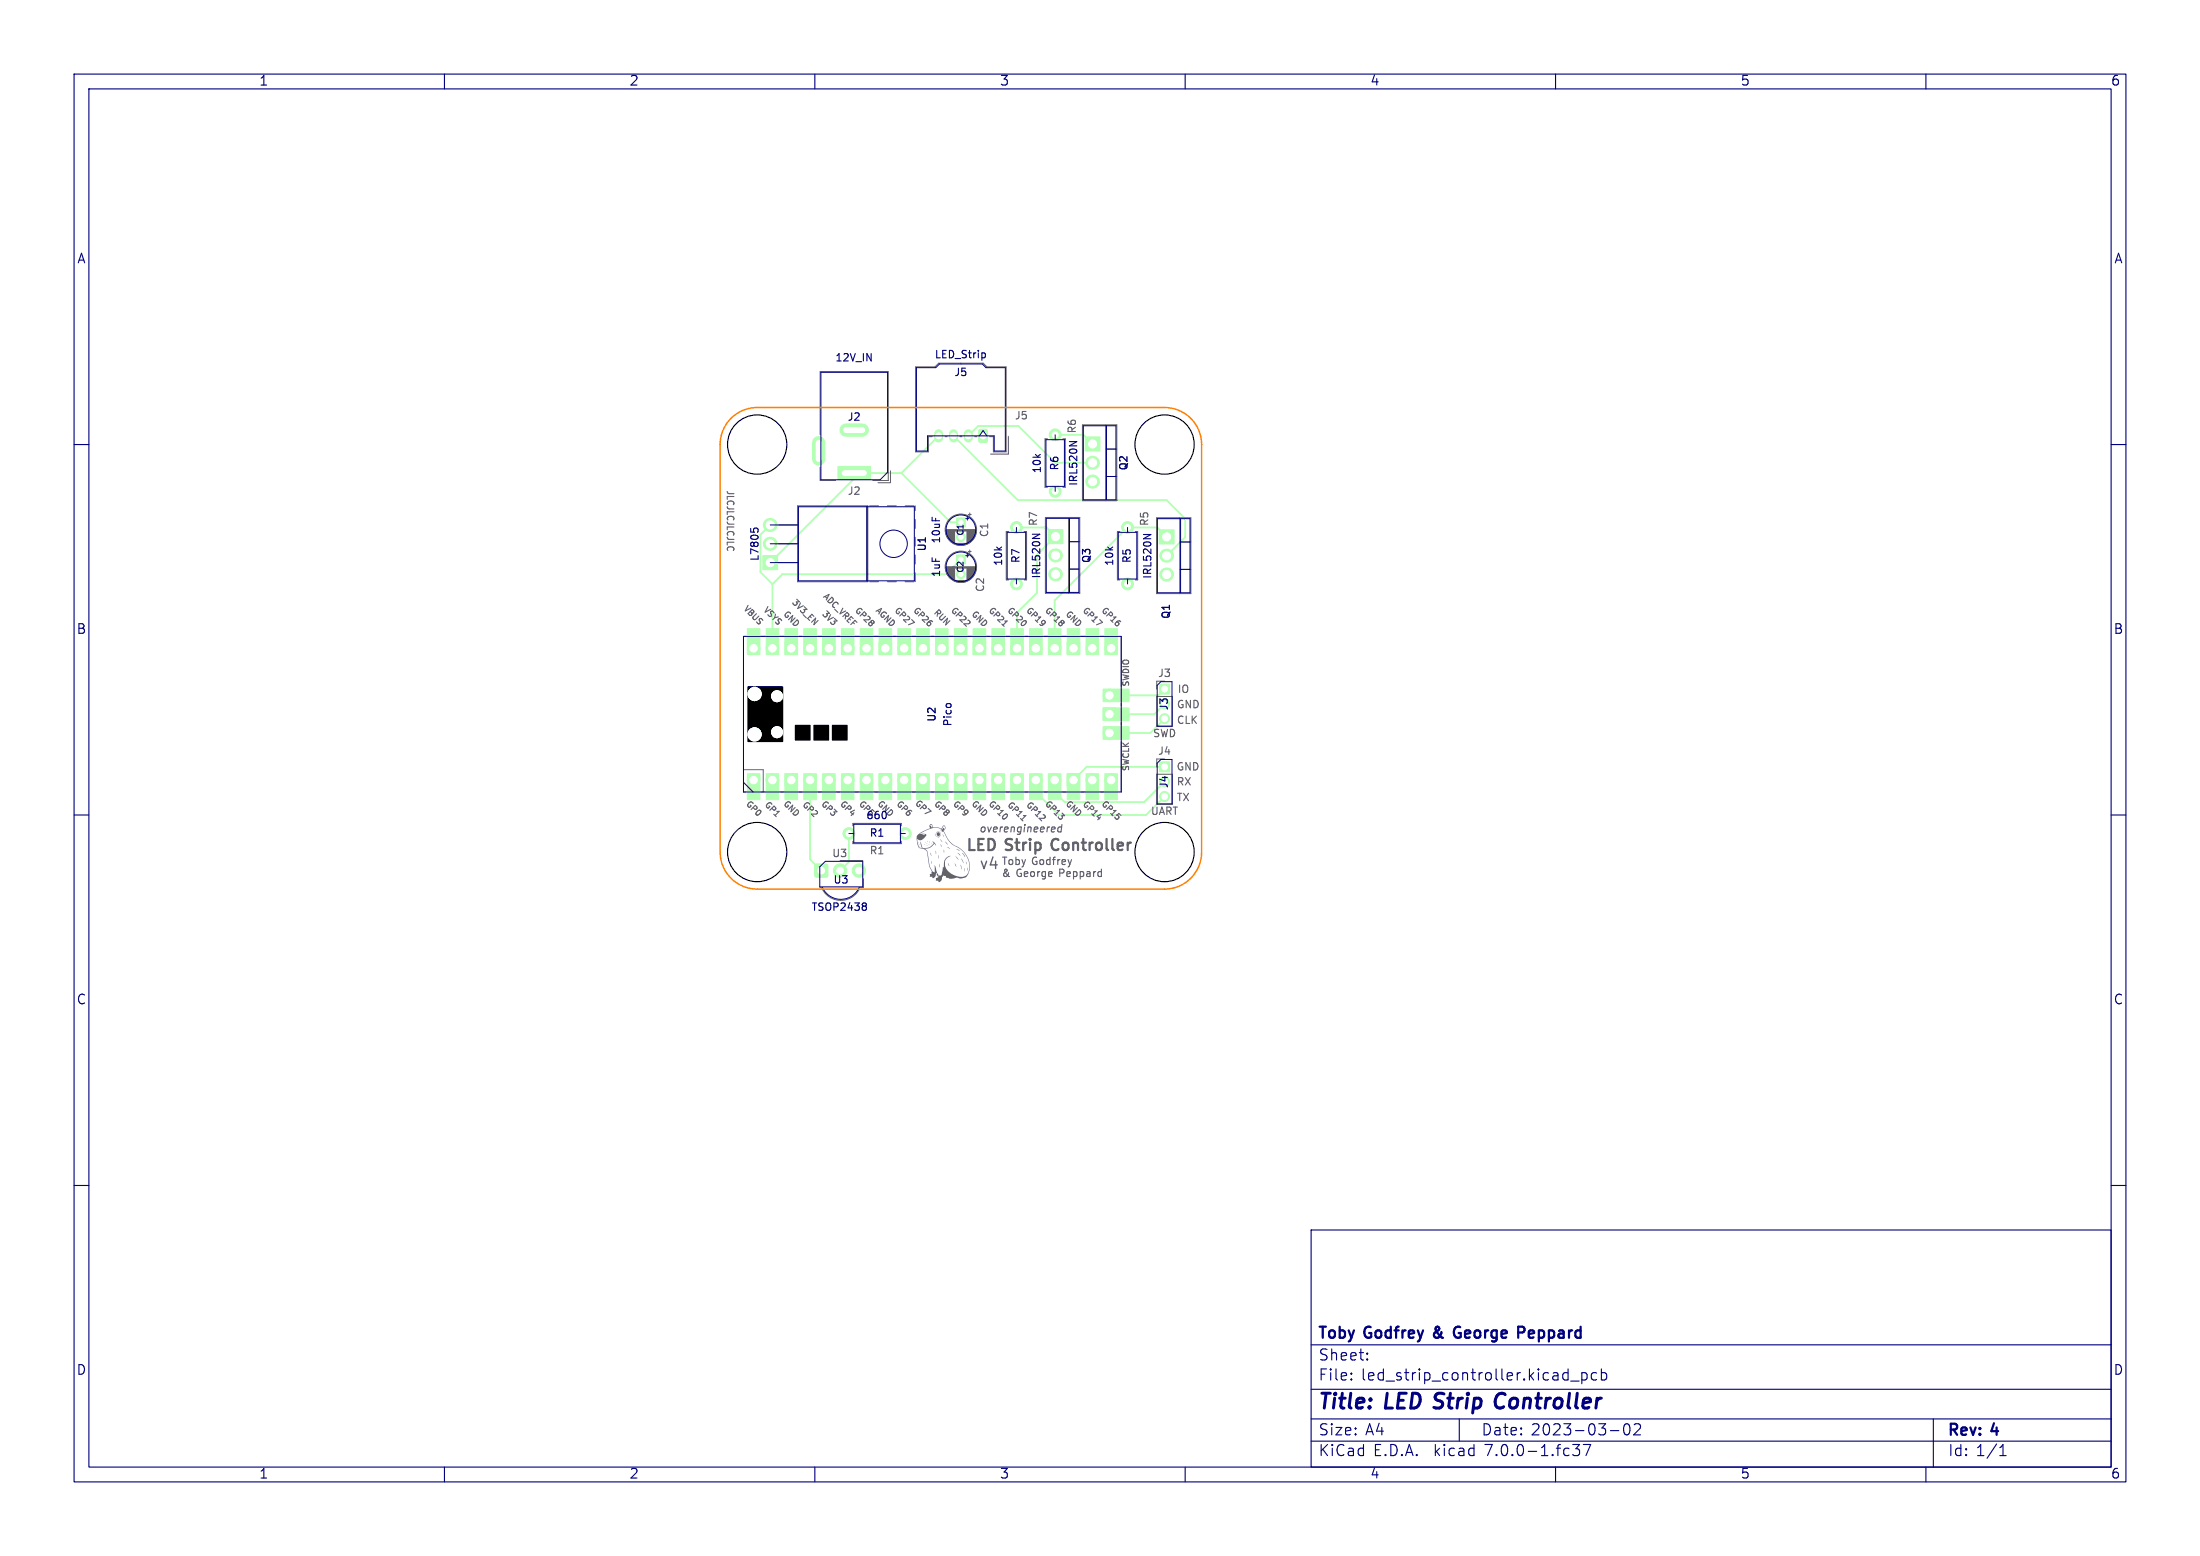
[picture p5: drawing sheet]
<svg xmlns="http://www.w3.org/2000/svg" width="297mm" height="210mm" viewBox="0 0 297 210" stroke-linecap="round" stroke-linejoin="round" font-family="sans-serif">
<path d="M107.4 97.9h2v2h-2zM109.9 97.9h2v2h-2zM112.4 97.9h2v2h-2zM101 92.7h4.7v7.4h-4.7z" fill="#000" stroke="#000" stroke-width=".14"/>
<g fill="none" stroke="#000" stroke-width=".15">
<circle cx="102.2" cy="60" r="4"/>
<circle cx="157.2" cy="60" r="4"/>
<circle cx="102.2" cy="115" r="4"/>
<circle cx="157.2" cy="115" r="4"/>
</g>
<g fill="#b3ffb3" stroke="#b3ffb3" stroke-width=".14">
<path d="M141.5 71.5h2v1.9h-2z"/>
<path d="M146.5 59h2v1.9h-2z"/>
<path d="M156.5 71.5h2v1.9h-2z"/>
<path d="M103 75h2v1.9h-2z"/>
<path d="M113.1 63h4.4v1.7h-4.4z"/>
<path d="M110 116.7l.2-.1 1.5 .1 .1 .1-.1 1.5-.2 .1-1.5-.1v-.1z"/>
<path d="M132.2 58l.9-.1 .2 .2v1.4l-.1 .2h-.8l-.3-.1z"/>
<path d="M156.5 102.8h1.4v1.4h-1.4z"/>
<path d="M129.1 74.9h1.2v1.2h-1.2z"/>
<path d="M100.9 104.4h1.7v3.5h-1.7z"/>
<path d="M103.4 104.4h1.7v3.5h-1.7z"/>
<path d="M106 104.4h1.7v1.7h-1.7z"/>
<path d="M106 104.4h1.7v3.5h-1.7z"/>
<path d="M108.5 104.4h1.7v3.5h-1.7z"/>
<path d="M111.1 104.4h1.7v3.5h-1.7z"/>
<path d="M113.6 104.4h1.7v3.5h-1.7z"/>
<path d="M116.1 104.4h1.7v3.5h-1.7z"/>
<path d="M118.7 104.4h1.7v1.7h-1.7z"/>
<path d="M118.7 104.4h1.7v3.5h-1.7z"/>
<path d="M121.2 104.4h1.7v3.5h-1.7z"/>
<path d="M123.8 104.4h1.7v3.5h-1.7z"/>
<path d="M126.3 104.4h1.7v3.5h-1.7z"/>
<path d="M128.8 104.4h1.7v3.5h-1.7z"/>
<path d="M131.4 104.4h1.7v1.7h-1.7z"/>
<path d="M131.4 104.4h1.7v3.5h-1.7z"/>
<path d="M133.9 104.4h1.7v3.5h-1.7z"/>
<path d="M136.5 104.4h1.7v3.5h-1.7z"/>
<path d="M139 104.4h1.7v3.5h-1.7z"/>
<path d="M141.5 104.4h1.7v3.5h-1.7z"/>
<path d="M144.1 104.4h1.7v1.7h-1.7z"/>
<path d="M144.1 104.4h1.7v3.5h-1.7z"/>
<path d="M146.6 104.4h1.7v3.5h-1.7z"/>
<path d="M149.2 104.4h1.7v3.5h-1.7z"/>
<path d="M149.2 84.8h1.7v3.6h-1.7z"/>
<path d="M146.6 84.8h1.7v3.6h-1.7z"/>
<path d="M144.1 86.7h1.7v1.7h-1.7z"/>
<path d="M144.1 84.8h1.7v3.6h-1.7z"/>
<path d="M141.5 84.8h1.7v3.6h-1.7z"/>
<path d="M139 84.8h1.7v3.6h-1.7z"/>
<path d="M136.5 84.8h1.7v3.6h-1.7z"/>
<path d="M133.9 84.8h1.7v3.6h-1.7z"/>
<path d="M131.4 86.7h1.7v1.7h-1.7z"/>
<path d="M131.4 84.8h1.7v3.6h-1.7z"/>
<path d="M128.8 84.8h1.7v3.6h-1.7z"/>
<path d="M126.3 84.8h1.7v3.6h-1.7z"/>
<path d="M123.8 84.8h1.7v3.6h-1.7z"/>
<path d="M121.2 84.8h1.7v3.6h-1.7z"/>
<path d="M118.7 86.7h1.7v1.7h-1.7z"/>
<path d="M118.7 84.8h1.7v3.6h-1.7z"/>
<path d="M116.1 84.8h1.7v3.6h-1.7z"/>
<path d="M113.6 84.8h1.7v3.6h-1.7z"/>
<path d="M111.1 84.8h1.7v3.6h-1.7z"/>
<path d="M108.5 84.8h1.7v3.6h-1.7z"/>
<path d="M106 86.7h1.7v1.7h-1.7z"/>
<path d="M106 84.8h1.7v3.6h-1.7z"/>
<path d="M103.4 84.8h1.7v3.6h-1.7z"/>
<path d="M100.9 84.8h1.7v3.6h-1.7z"/>
<path d="M148.9 98.1h3.5v1.7h-3.5z"/>
<path d="M148.9 95.5h1.7v1.7h-1.7z"/>
<path d="M148.9 95.5h3.5v1.7h-3.5z"/>
<path d="M148.9 93h3.5v1.7h-3.5z"/>
<path d="M129.1 69.9h1.2v1.2h-1.2z"/>
<path d="M156.5 92.3h1.4v1.4h-1.4z"/>
<circle cx="120.6" cy="73.4" r="1.75"/>
<circle cx="142.4" cy="58.7" r=".8"/>
<circle cx="142.4" cy="66.3" r=".8"/>
<circle cx="113.4" cy="117.5" r=".9"/>
<circle cx="115.9" cy="117.5" r=".9"/>
<circle cx="157.2" cy="107.5" r=".67"/>
<circle cx="129.7" cy="77.5" r=".6"/>
<circle cx="101.9" cy="99.1" r=".9"/>
<circle cx="104.9" cy="98.8" r=".75"/>
<circle cx="104.9" cy="94" r=".75"/>
<circle cx="101.9" cy="93.7" r=".9"/>
<circle cx="101.7" cy="105.3" r=".85"/>
<circle cx="104.3" cy="105.3" r=".85"/>
<circle cx="109.4" cy="105.3" r=".85"/>
<circle cx="111.9" cy="105.3" r=".85"/>
<circle cx="114.4" cy="105.3" r=".85"/>
<circle cx="117" cy="105.3" r=".85"/>
<circle cx="122.1" cy="105.3" r=".85"/>
<circle cx="124.6" cy="105.3" r=".85"/>
<circle cx="127.1" cy="105.3" r=".85"/>
<circle cx="129.7" cy="105.3" r=".85"/>
<circle cx="134.8" cy="105.3" r=".85"/>
<circle cx="137.3" cy="105.3" r=".85"/>
<circle cx="139.8" cy="105.3" r=".85"/>
<circle cx="142.4" cy="105.3" r=".85"/>
<circle cx="147.5" cy="105.3" r=".85"/>
<circle cx="150" cy="105.3" r=".85"/>
<circle cx="150" cy="87.5" r=".85"/>
<circle cx="147.5" cy="87.5" r=".85"/>
<circle cx="142.4" cy="87.5" r=".85"/>
<circle cx="139.8" cy="87.5" r=".85"/>
<circle cx="137.3" cy="87.5" r=".85"/>
<circle cx="134.8" cy="87.5" r=".85"/>
<circle cx="129.7" cy="87.5" r=".85"/>
<circle cx="127.1" cy="87.5" r=".85"/>
<circle cx="124.6" cy="87.5" r=".85"/>
<circle cx="122.1" cy="87.5" r=".85"/>
<circle cx="117" cy="87.5" r=".85"/>
<circle cx="114.4" cy="87.5" r=".85"/>
<circle cx="111.9" cy="87.5" r=".85"/>
<circle cx="109.4" cy="87.5" r=".85"/>
<circle cx="104.3" cy="87.5" r=".85"/>
<circle cx="101.7" cy="87.5" r=".85"/>
<circle cx="149.8" cy="98.9" r=".85"/>
<circle cx="149.8" cy="93.8" r=".85"/>
<circle cx="152.2" cy="71.2" r=".8"/>
<circle cx="152.2" cy="78.8" r=".8"/>
<circle cx="129.7" cy="72.5" r=".6"/>
<circle cx="122.2" cy="112.5" r=".8"/>
<circle cx="114.6" cy="112.5" r=".8"/>
<circle cx="137.2" cy="71.2" r=".8"/>
<circle cx="137.2" cy="78.8" r=".8"/>
<circle cx="157.2" cy="97" r=".67"/>
</g>
<path d="M103.9 73.4h.1M103.9 70.9h.1M142.5 75h.1M142.5 77.5h.1M147.5 62.5h.1M147.5 65h.1M157.5 75h.1M157.5 77.5h.1" fill="none" stroke="#b3ffb3" stroke-width="1.9"/>
<path d="M110.5 59.7v2.3M114.2 58h2.2" fill="none" stroke="#b3ffb3" stroke-width="1.8"/>
<path d="M126.7 58.5v.6M128.7 58.5v.6M130.7 58.5v.6" fill="none" stroke="#b3ffb3" stroke-width="1.2"/>
<g fill="none" stroke="#b3ffb3" stroke-width=".25">
<path d="M126.7 58.8l-5 5.1M128.7 58.8l8.7 8.7h20.1l2.5 2.5v2.5l-2.5 2.5M130.7 58.8l1.3-1.3h5.5l5 5h5M132.7 58.8h.3M142.4 58.7h3.9l1.2 1.2M104 70.9l-1.3 1.3v5l1.6 1.6M104.3 78.8v8.7M121.7 63.9h-6.4v.7l-11.3 11.3M121.7 63.9l6.6 6.6h1.4M129.7 75.5l-2 2h-22.1l-1.3 1.3M137.2 71.2h4.1l1.2 1.2-2.5 2.5v5.1l-2.7 2.7v4.8M157.5 72.5l-1.3-1.3h-4l-9.8 9.8v6.5"/>
<path d="M157.2 93l-.8 .8h-6.6M157.2 95l-1.4 1.4h-6M157.2 97l-1.9 1.9h-5.5M109.4 105.3v10.7l1.5 1.5M114.6 112.5v3.8l-1.2 1.2M139.8 105.3v1.6l3.1 3.1h11.8l2.5-2.5M142.4 105.3v1.6l1.3 1.4h10.8l2.7-2.8M157.2 103.5h-10.5l-1.8 1.8"/>
</g>
<g fill="#fff" stroke="#fff" stroke-width=".14">
<circle cx="142.5" cy="72.4" r=".55"/>
<circle cx="142.5" cy="75" r=".55"/>
<circle cx="142.5" cy="77.5" r=".55"/>
<circle cx="147.5" cy="59.9" r=".55"/>
<circle cx="147.5" cy="62.5" r=".55"/>
<circle cx="147.5" cy="65" r=".55"/>
<circle cx="157.5" cy="72.5" r=".55"/>
<circle cx="157.5" cy="75" r=".55"/>
<circle cx="157.5" cy="77.5" r=".55"/>
<circle cx="157.2" cy="60" r="2"/>
<circle cx="120.6" cy="73.4" r="1.75"/>
<circle cx="104" cy="75.9" r=".55"/>
<circle cx="104" cy="73.4" r=".55"/>
<circle cx="104" cy="70.9" r=".55"/>
<circle cx="142.4" cy="58.7" r=".4"/>
<circle cx="142.4" cy="66.3" r=".4"/>
<circle cx="110.9" cy="117.5" r=".45"/>
<circle cx="113.4" cy="117.5" r=".45"/>
<circle cx="115.9" cy="117.5" r=".45"/>
<circle cx="134.7" cy="56.4" r=".6"/>
<circle cx="124.7" cy="56.4" r=".6"/>
<circle cx="132.7" cy="58.8" r=".4"/>
<circle cx="130.7" cy="58.8" r=".4"/>
<circle cx="128.7" cy="58.8" r=".4"/>
<circle cx="126.7" cy="58.8" r=".4"/>
<circle cx="157.2" cy="103.5" r=".4"/>
<circle cx="157.2" cy="107.5" r=".4"/>
<circle cx="129.7" cy="75.5" r=".3"/>
<circle cx="129.7" cy="77.5" r=".3"/>
<circle cx="101.9" cy="99.1" r=".9"/>
<circle cx="104.9" cy="98.8" r=".75"/>
<circle cx="104.9" cy="94" r=".75"/>
<circle cx="101.9" cy="93.7" r=".9"/>
<circle cx="101.7" cy="105.3" r=".51"/>
<circle cx="104.3" cy="105.3" r=".51"/>
<circle cx="106.8" cy="105.3" r=".51"/>
<circle cx="109.4" cy="105.3" r=".51"/>
<circle cx="111.9" cy="105.3" r=".51"/>
<circle cx="114.4" cy="105.3" r=".51"/>
<circle cx="117" cy="105.3" r=".51"/>
<circle cx="119.5" cy="105.3" r=".51"/>
<circle cx="122.1" cy="105.3" r=".51"/>
<circle cx="124.6" cy="105.3" r=".51"/>
<circle cx="127.1" cy="105.3" r=".51"/>
<circle cx="129.7" cy="105.3" r=".51"/>
<circle cx="132.2" cy="105.3" r=".51"/>
<circle cx="134.8" cy="105.3" r=".51"/>
<circle cx="137.3" cy="105.3" r=".51"/>
<circle cx="139.8" cy="105.3" r=".51"/>
<circle cx="142.4" cy="105.3" r=".51"/>
<circle cx="144.9" cy="105.3" r=".51"/>
<circle cx="147.5" cy="105.3" r=".51"/>
<circle cx="150" cy="105.3" r=".51"/>
<circle cx="150" cy="87.5" r=".51"/>
<circle cx="147.5" cy="87.5" r=".51"/>
<circle cx="144.9" cy="87.5" r=".51"/>
<circle cx="142.4" cy="87.5" r=".51"/>
<circle cx="139.8" cy="87.5" r=".51"/>
<circle cx="137.3" cy="87.5" r=".51"/>
<circle cx="134.8" cy="87.5" r=".51"/>
<circle cx="132.2" cy="87.5" r=".51"/>
<circle cx="129.7" cy="87.5" r=".51"/>
<circle cx="127.1" cy="87.5" r=".51"/>
<circle cx="124.6" cy="87.5" r=".51"/>
<circle cx="122.1" cy="87.5" r=".51"/>
<circle cx="119.5" cy="87.5" r=".51"/>
<circle cx="117" cy="87.5" r=".51"/>
<circle cx="114.4" cy="87.5" r=".51"/>
<circle cx="111.9" cy="87.5" r=".51"/>
<circle cx="109.4" cy="87.5" r=".51"/>
<circle cx="106.8" cy="87.5" r=".51"/>
<circle cx="104.3" cy="87.5" r=".51"/>
<circle cx="101.7" cy="87.5" r=".51"/>
<circle cx="149.8" cy="98.9" r=".51"/>
<circle cx="149.8" cy="96.4" r=".51"/>
<circle cx="149.8" cy="93.8" r=".51"/>
<circle cx="152.2" cy="71.2" r=".4"/>
<circle cx="152.2" cy="78.8" r=".4"/>
<circle cx="129.7" cy="70.5" r=".3"/>
<circle cx="129.7" cy="72.5" r=".3"/>
<circle cx="157.2" cy="115" r="2"/>
<circle cx="122.2" cy="112.5" r=".4"/>
<circle cx="114.6" cy="112.5" r=".4"/>
<circle cx="102.2" cy="60" r="2"/>
<circle cx="137.2" cy="71.2" r=".4"/>
<circle cx="137.2" cy="78.8" r=".4"/>
<circle cx="102.2" cy="115" r="2"/>
<circle cx="157.2" cy="93" r=".4"/>
<circle cx="157.2" cy="97" r=".4"/>
</g>
<path d="M110.5 59.7v2.3M114.2 58h2.2M114 63.9h2.6" fill="none" stroke="#fff" stroke-width=".8"/>
<path d="M148.8 84l-.8 .3M143.3 111.7l-.3-.1-.2 .2 .1 .4h.3M143.4 111.3l-.2 1" fill="none" stroke="#626262" stroke-width=".15"/>
<g fill="none" stroke="#626262" stroke-width=".14">
<path d="M110.7 58.7v-8.5h9.2v14.7h-2.1M125.9 58.9h-.6v2.1h-1.7v-11.5h2.6l.5-.5h6l.5 .5h2.6v11.5h-1.7v-2.1h-.5M127.6 58.9h.3M129.6 58.9h.3M131.6 58.9h.3M136.1 58.9v2.4h-2.4M141.4 59.2h-.3v6.6h.3M143.5 59.2h.3v6.6h-.3M146.1 57.3h4.7v10.3h-4.7zM149.3 57.3v10.3M105.1 75.9h2.6M105.1 73.4h2.6"/>
<path d="M105.1 70.9h2.6M107.7 68.3h9.5v10.2h-9.5zM110.7 63v1.9h2.1M117.4 78.5h1.2M117.4 68.3h1.2M119.8 78.5h1.2M119.8 68.3h1.2M120.2 63.6v1.5h-1.7M122.2 78.5h1.2M122.2 68.3h1.2M123.6 68.3v.6M123.6 70.1v1.2"/>
<path d="M123.6 72.5v1.2M123.6 74.9v1.2M123.6 77.3v1.2M141.1 69.8h4.7v10.3h-4.7zM144.3 73.1h1.5M144.3 76.8h1.5M144.3 69.8v10.3M149.3 60.6h1.5M149.3 64.3h1.5M156.1 69.9h4.7v10.2h-4.7zM159.3 73.1h1.5M159.3 76.9h1.5"/>
<path d="M159.3 69.9v10.2M113.4 116.1h3.1M116.6 118.6v1.2h-.5a2.82 2.82 0 0 1-2.6 1.7 2.82 2.82 0 0 1-2.6-1.7h-.2"/>
</g>
<g fill="#626262">
<path d="M125.1 113.8l.1 .1z"/>
<path d="M124.1 113.9v.1z"/>
<path d="M124.8 113.9l.1 .1z"/>
<path d="M125.1 114.1l.1 .1z"/>
<path d="M124.9 113.6l.1 .1z"/>
<path d="M125.2 113.5v.1z"/>
<path d="M125.4 113.7l.1 .1z"/>
<path d="M126.2 112.7l.2 .1z"/>
<path d="M126.3 112.5v.2z"/>
<path d="M127 114l.1 .3z"/>
<path d="M130.4 116.3l.1 .4z"/>
<path d="M130.6 117.1v.4z"/>
<path d="M126.3 114.8l.1 .5z"/>
<path d="M127.4 114.7v.4z"/>
<path d="M125.7 116.2l.1 .4z"/>
<path d="M127.9 114.3l.4 .2z"/>
<path d="M130.2 117.1v.5z"/>
<path d="M126.8 116.6v.5z"/>
<path d="M127.3 112.7l.1 .2z"/>
<path d="M127.6 113.6l.4 .4z"/>
<path d="M129 115.6l.3 .2 .1 .3z"/>
<path d="M126.9 113.2l.3 .4z"/>
<path d="M128.9 116.5l.2 .5z"/>
<path d="M129.7 115.9l.3 .3 .1 .3z"/>
<path d="M126.7 115.4v.5z"/>
<path d="M128 116.5l.2 .4z"/>
<path d="M125.6 115.1l.1 .4z"/>
<path d="M129.1 114.6l.4 .1 .1 .2z"/>
<path d="M129.3 115.1l.4 .4z"/>
<path d="M129.7 116.7l.1 .6z"/>
<path d="M129.9 115.1l.3 .3 .1 .3z"/>
<path d="M126.5 112.4a.15 .15 0 0 1 .2-.1 .15 .15 0 0 1 .1 .2v-.1a.22 .22 0 0 1 .1 .3 .22 .22 0 0 1-.3 .1 .22 .22 0 0 1-.1-.3h.4h-.4h.3l-.3-.1h.3z"/>
<path d="M126.4 112.3h.4a.47 .47 0 0 1 .1 .6l-.2 .1h.1h-.2h.1l-.3-.1v-.1l.1 .1 .3 .1h-.1l.2-.1a.32 .32 0 0 0 0-.5 .32 .32 0 0 0-.5 0v.3z"/>
<path d="M123.9 112.7h1l-.2-.1h-.7l.6-.4 1.1-.5h-.1l-.1-.3h.1l.2 .3v-.4l-.2 .1h-.1a.19 .19 0 0 1 .2-.2 .19 .19 0 0 1 .2 .2v.3h.1a1.26 1.26 0 0 1 1.1 .2l.1-.2a.25 .25 0 0 1 .3-.3 .25 .25 0 0 1 .1 .4l-.2 .4 .1 .1a3.3 3.3 0 0 0 1.9 2.1 2.71 2.71 0 0 1 1 4l-.8 .2a.91 .91 0 0 0-1 0h-.4l-.5-.2h1.6h-1.6h2.4h-2.4v-.1h1h-1l-.4-.1-.1 .2a.46 .46 0 0 1-.5 .6v-.1l-.4-.1 .1-.2h.4h-.5l.4-.1h-.3h.1h.3h-.3l.3-.1h-.2l.1-.1-.2-.2-.1-.3a.6 .6 0 0 1-.5 .7v-.2h-.4v-.3l.3-.1v-.1h.4h-.4h.5h-.5h.1h-.1v-.2a4.2 4.2 0 0 1-.6-2.3 .98 .98 0 0 0-1.1-.9l-.2-.3-.1-.9 .3 1.1 .4 .2-.2-.9 .1 .5a.35 .35 0 0 0 .2 .4 .35 .35 0 0 0 .4 0l.4-.1 .4-.3 .3-.3-.2-.2 .2 .1 .2 .3v.1l-.1-.2-.6 .5-.8 .1 .4 .3 .3 2 .2 .5a.39 .39 0 0 0 .5 .4v-.9l.5 1.4 1.8-.1h-1.5h1.4h-1.3l.1-.5h.6h-.6l.6-.1h-.6h.6h-.6l.1-.2h.4h-.4v-.3l.1 .1 .1-1a1 1 0 0 1 .9-.6 1.19 1.19 0 0 0-.4 2l.5 .5 .7 .3a1.7 1.7 0 0 0 1.3-.1h-.1l.3-.4a3 3 0 0 0-2-3.7 5.4 5.4 0 0 1-1.4-1.9 .14 .14 0 0 1-.2 0 .14 .14 0 0 1 .1-.2l.2-.3 .1 .2-.2 .2 .2-.1a.23 .23 0 0 0 .1-.3 .23 .23 0 0 0-.3-.2l-.3 .6v-.1a.35 .35 0 0 0-.5-.3l-1.1 .2-1.3 .7h.1a.84 .84 0 0 1 .9 .1l-.3 .4a.57 .57 0 0 1-1 .1v-.3z"/>
</g>
<g fill="none" stroke="#626262" stroke-width=".14">
<path d="M127.6 76.5h4.2M127.6 71.5h4.2M127.6 76.6h4.2M127.6 71.6h4.2M127.6 76.7h4.2M127.6 71.7h4.2M127.6 76.7h1.3M127.6 71.7h1.3M127.7 76.7h1.2M127.7 71.7h1.2M127.7 76.8h1.2M127.7 71.8h1.2"/>
<path d="M127.7 76.9h1.2M127.7 71.9h1.2M127.7 77h1.2M127.7 72h1.2M127.7 77.1h1.2M127.7 72.1h1.2M127.8 77.2h1.1M127.8 72.2h1.1M127.8 77.3h1.1M127.8 72.3h1.1M127.8 77.4h1.1M127.8 72.4h1.1"/>
<path d="M127.9 77.5h1M127.9 72.5h1M127.9 77.6h1M127.9 72.6h1M128 77.6h.9M128 72.6h.9M128 77.7h.9M128 72.7h.9M128.1 77.8h.8M128.1 72.8h.8M128.1 77.9h.8M128.1 72.9h.8"/>
<path d="M128.2 77.9h.7M128.2 72.9h.7M128.2 78h.7M128.2 73h.7M128.3 78h.6M128.3 73h.6M128.3 78.1h.6M128.3 73.1h.6M128.4 78.1h.5M128.4 73.1h.5M128.5 78.2h.4M128.5 73.2h.4"/>
<path d="M128.6 78.3h.3M128.6 73.3h.3M128.7 78.3h2M128.7 73.3h2M128.8 78.4h1.9M128.8 73.4h1.9M128.9 78.4h1.7M128.9 73.4h1.7M129 78.5h1.5M129 73.5h1.5M129.1 78.5h1.3M129.1 73.5h1.3"/>
<path d="M129.2 78.5h1.1M129.2 73.5h1.1M129.4 78.6h.7M129.4 73.6h.7M130.6 76.7h1.2M130.6 76.8h1.2M130.6 76.9h1.2M130.6 77h1.1M130.6 77.1h1.1M130.6 77.2h1.1M130.6 77.3h1.1M130.6 77.3h1"/>
<path d="M130.6 77.4h1M130.6 77.5h1M130.6 77.5h.9M130.6 77.6h.9M130.6 77.7h.9M130.6 77.7h.8M130.6 77.8h.8M130.6 77.8h.7M130.6 77.9h.7M130.6 77.9h.6M130.6 78h.6M130.6 78.1h.5"/>
<path d="M130.6 78.1h.4M130.6 78.2h.4M130.6 78.2h.3M130.6 78.3h.3M130.6 78.3h.2M130.6 71.7h1.2M130.6 71.8h1.2M130.6 71.9h1.2M130.6 72h1.1M130.6 72.1h1.1M130.6 72.2h1.1M130.6 72.3h1.1"/>
<path d="M130.6 72.3h1M130.6 72.4h1M130.6 72.5h1M130.6 72.5h.9M130.6 72.6h.9M130.6 72.7h.9M130.6 72.7h.8M130.6 72.8h.8M130.6 72.8h.7M130.6 72.9h.7M130.6 72.9h.6M130.6 73h.6"/>
<path d="M130.6 73.1h.5M130.6 73.1h.4M130.6 73.2h.4M130.6 73.2h.3M130.6 73.3h.3M130.6 73.3h.2M130.7 74.4h.4M130.7 69.4h.4M130.9 69.2v.4M130.9 74.2v.4M136.2 71.7h-.3v6.6h.3M138.3 71.7h.3v6.6h-.3"/>
<path d="M151.2 71.7h-.3v6.6h.3M153.3 71.7h.3v6.6h-.3M100.7 85.9h-.3v21h.3M102.8 85.9h.4M105.4 85.9h.4M107.9 85.9h.4M110.5 85.9h.4M113 85.9h.4M115.5 85.9h.4M118.1 85.9h.4M120.6 85.9h.4M123.2 85.9h.4"/>
<path d="M125.7 85.9h.4M128.2 85.9h.4M130.8 85.9h.4M133.3 85.9h.4M135.9 85.9h.4M138.4 85.9h.4M141 85.9h.4M143.5 85.9h.4M146 85.9h.4M148.6 85.9h.4M151.4 85.9v6.8M151.4 94.9v.4"/>
<path d="M151.4 97.5v.4M156.2 91.9v1.1M156.2 94h2.1v4.1h-2.1zM100.4 103.9h2.6v3M102.8 106.9h.4M105.4 106.9h.4M107.9 106.9h.4M110.5 106.9h.4M113 106.9h.4M115.1 113.5v.4h6.6v-.4M115.1 111.5v-.4h6.6v.4M115.5 106.9h.4"/>
<path d="M118.1 106.9h.4M120.6 106.9h.4M123.2 106.9h.4M125.7 106.9h.4M128.2 106.9h.4M130.8 106.9h.4M133.3 106.9h.4M135.9 106.9h.4M138.4 106.9h.4M141 106.9h.4M143.5 106.9h.4M146 106.9h.4"/>
<path d="M148.6 106.9h.4M151.4 100.1v6.8M156.2 102.4v1.1M156.2 104.5h2.1v4.1h-2.1z"/>
<circle cx="129.7" cy="76.5" r="2.12"/>
<circle cx="129.7" cy="71.5" r="2.12"/>
</g>
<g fill="none" stroke="#000080" stroke-width=".15">
<path d="M10 10h277v190h-277zM12 12h273v186h-273zM60 10v2M110 10v2M160 10v2M210 10v2M260 10v2M10 60h2M144.4 59.6h1l-1 .6M285 60h2M101.3 71.3v.5M101.7 71.5l.2-.2h.3l.1 .2"/>
<path d="M139.4 72.1h1l-1 .6M154.4 72.1h1l-1 .6M10 110h2M285 110h2M116.8 121.9l.2 .2-.2 .2 .1 .1 .1 .3-.2 .2M10 160h2M285 160h2M177 166h108v32h-108zM60 198v2M110 198v2M160 198v2M177 194.5h108"/>
<path d="M177 191.5h108M177 187.5h108M177 181.5h108M182.4 186.1l.1 .1-.1 .1M182.4 185.3l.1 .1-.1 .1M184.6 183.4v.1v.1M184.6 182.6v.1v.1M197 191.5v3M210 198v2M212 186.4h1.2M212.3 195h.9l-.5 .5a.41 .41 0 0 1 .5 .3v.4l-.1 .2-.6 .1-.2-.2M213.5 185.3v1.5"/>
<path d="M213.5 185.3h.5l.3 .2v.5l-.2 .2-.1 .1-.5-.1M213.7 195h1l-.6 1.5M215.5 185.3h-.4l-.3 .2v.5l.2 .2 .1 .1 .4-.1M216.2 185.3h.4l.3 .2v.5l-.1 .2-.2 .1-.4-.1M216.2 184.8v1.5M217.4 193.1h1.1M219.4 192.2a.36 .36 0 0 1 .6 .2 .77 .77 0 0 1-.5 1.3 1 1 0 0 1-.1-1.5zM220.6 192.3l.2-.1h.5a.41 .41 0 0 1 .1 .6l-.9 .9h1M260 198v2M261 191.5v6.5M270 196.5h.8M270 195.4l.4-.4v1.5"/>
</g>
<path d="M202.6 188a1.2 1.2 0 0 0-.5 1.9l.5 .1" fill="none" stroke="#000080" stroke-width=".4"/>
<path d="M196.3 179.9a.63 .63 0 0 0 .5 .7M196.8 179.1a.63 .63 0 0 0-.5 .6M205 179.1h.5a.41 .41 0 0 1 .3 .4 .41 .41 0 0 1-.3 .3h-.5" fill="none" stroke="#000080" stroke-width=".3"/>
<g fill="none" stroke="#000080" stroke-width=".14">
<path d="M110.8 50.3h9v13.4l-1 1h-8zM123.7 49.6h2.6l.5-.5h5.8l.5 .5h2.6v11.3h-1.5v-2.1h-9v2.1h-1.5zM132.2 58.8l.5-.7 .5 .7M141.2 59.3h2.5v6.3h-2.5zM142.4 58.7v.6M146.2 57.5h4.4v10h-4.4zM149.4 57.5v10M104 75.9h3.8M104 73.4h3.8M104 70.9h3.8M107.8 68.4h15.6v10h-15.6zM117 68.4v10"/>
<path d="M130.4 70h.4M130.4 75h.4M130.6 69.8v.4M130.6 74.8v.4M136 71.9h2.5v6.2h-2.5zM137.2 71.2v.7M137.2 78.1v.7M141.2 70h4.4v10h-4.4zM142.4 65.6v.7M144.4 76.8h1.2M144.4 70v10M144.4 73.1h1.2"/>
<path d="M149.4 64.3h1.2M149.4 60.6h1.2M151 71.9h2.5v6.2h-2.5zM152.2 71.2v.7M152.2 78.1v.7M156.2 70h4.4v10h-4.4zM159.4 76.8h1.2M159.4 70v10M159.4 73.1h1.2M100.4 85.9h51v21h-51zM156.7 92l-.5 .5v5.5h2v-6M100.4 105.6l1.3 1.3"/>
<path d="M111.4 116.2h5.1v3.5h-5.8v-2.7zM114.6 112.5h.7M115.3 111.2h6.3v2.6h-6.3zM116 119.8a2.73 2.73 0 0 1-2.5 1.6 2.73 2.73 0 0 1-2.5-1.6M121.6 112.5h.6M156.7 102.5l-.5 .5v5.5h2v-6"/>
<circle cx="120.6" cy="73.4" r="1.85"/>
<circle cx="129.7" cy="76.5" r="2"/>
<circle cx="129.7" cy="71.5" r="2"/>
</g>
<path d="M98.8 56.4a5 5 0 0 1 3.4-1.4h55a5 5 0 0 1 5 5v55a5 5 0 0 1-5 5h-55a5 5 0 0 1-5-5v-55a5 5 0 0 1 1.6-3.6z" fill="none" stroke="#ff8000" stroke-width=".2"/>
<g font-size="2.8" fill="#000080">
<text x="178" y="190.8">Title:</text>
<text x="187.1" y="190.8">LED Strip</text>
<text x="203.1" y="190.8">Controller</text>
</g>
<g font-size="2.1" fill="#626262">
<text x="130.5" y="115.1">LED Strip</text>
<text x="132.3" y="117.6">v4</text>
<text x="142.6" y="115.1">Controller</text>
</g>
<g font-size="2.1" fill="#000080">
<text x="178" y="183.9">Sheet:</text>
<text x="178" y="181.1">Toby Godfrey</text>
<text x="194.1" y="181.1">&amp;</text>
<text x="197.3" y="181.1">George</text>
<text x="206.4" y="181.1">Peppard</text>
<text x="178" y="186.6">File:</text>
<text x="183.8" y="186.6">led_strip_controller.kicad_pcb</text>
<text x="178" y="196.8">KiCad</text>
<text x="178" y="194">Size:</text>
<text x="184.3" y="194">A4</text>
<text x="185.4" y="196.8">E.D.A.</text>
<text x="193.6" y="196.8">kicad</text>
<text x="200" y="194">Date:</text>
<text x="200.5" y="196.8">7.0.0-1.fc37</text>
<text x="206.7" y="194">2023-03-02</text>
<text x="263" y="194.2">Rev:</text>
<text x="263" y="196.8">Id: 1/1</text>
<text x="269" y="194.2">4</text>
</g>
<g font-size="1.8" fill="#000080">
<text x="35" y="11.8">1</text>
<text x="85" y="11.8">2</text>
<text x="135" y="11.8">3</text>
<text x="185" y="11.8">4</text>
<text x="235" y="11.8">5</text>
<text x="285" y="11.8">6</text>
<text x="10.4" y="35.8">A</text>
<text x="285.4" y="35.8">A</text>
<text x="10.3" y="85.8">B</text>
<text x="285.3" y="85.8">B</text>
<text x="10.3" y="135.8">C</text>
<text x="285.3" y="135.8">C</text>
<text x="10.3" y="185.8">D</text>
<text x="285.3" y="185.8">D</text>
<text x="35" y="199.8">1</text>
<text x="85" y="199.8">2</text>
<text x="135" y="199.8">3</text>
<text x="185" y="199.8">4</text>
<text x="235" y="199.8">5</text>
<text x="285" y="199.8">6</text>
</g>
<g font-size="1.4" fill="#000080">
<text x="112.7" y="49">12V_IN</text>
<text x="126.1" y="48.6">LED_Strip</text>
<text x="128.8" y="51">J5</text>
<text x="114.4" y="57">J2</text>
<text x="140.8" y="63.9" transform="rotate(-90 140.8 63.9)">10k</text>
<text x="143.1" y="63.6" transform="rotate(-90 143.1 63.6)">R6</text>
<text x="145.7" y="65.6" transform="rotate(-90 145.7 65.6)">IRL520N</text>
<text x="152.5" y="63.5" transform="rotate(-90 152.5 63.5)">Q2</text>
<text x="102.7" y="75.8" transform="rotate(-90 102.7 75.8)">L7805</text>
<text x="125.2" y="74.5" transform="rotate(-90 125.2 74.5)">U1</text>
<text x="127.2" y="77.9" transform="rotate(-90 127.2 77.9)">1uF</text>
<text x="127.2" y="73.4" transform="rotate(-90 127.2 73.4)">10uF</text>
<text x="135.5" y="76.4" transform="rotate(-90 135.5 76.4)">10k</text>
<text x="137.9" y="76.1" transform="rotate(-90 137.9 76.1)">R7</text>
<text x="147.5" y="76" transform="rotate(-90 147.5 76)">Q3</text>
<text x="150.5" y="76.4" transform="rotate(-90 150.5 76.4)">10k</text>
<text x="152.9" y="76.1" transform="rotate(-90 152.9 76.1)">R5</text>
<text x="140.7" y="78.1" transform="rotate(-90 140.7 78.1)">IRL520N</text>
<text x="155.7" y="78.2" transform="rotate(-90 155.7 78.2)">IRL520N</text>
<text x="158.2" y="83.6" transform="rotate(-90 158.2 83.6)">Q1</text>
<text x="156.3" y="91.6">J3</text>
<text x="157.9" y="95.9" transform="rotate(-90 157.9 95.9)">J3</text>
<text x="126.6" y="97.5" transform="rotate(-90 126.6 97.5)">U2</text>
<text x="128.7" y="98.1" transform="rotate(-90 128.7 98.1)">Pico</text>
<text x="156.3" y="102.1">J4</text>
<text x="157.9" y="106.4" transform="rotate(-90 157.9 106.4)">J4</text>
<text x="116.9" y="110.8">660</text>
<text x="117.3" y="113.2">R1</text>
<text x="112.5" y="119.5">U3</text>
<text x="109.5" y="123.2">TSOP2438</text>
</g>
<g font-size="1.4" fill="#626262">
<text x="136.9" y="56.9">J5</text>
<text x="145.5" y="58.6" transform="rotate(-90 145.5 58.6)">R6</text>
<text x="114.4" y="67">J2</text>
<text x="140.3" y="71.1" transform="rotate(-90 140.3 71.1)">R7</text>
<text x="155.3" y="71.1" transform="rotate(-90 155.3 71.1)">R5</text>
<text x="133.7" y="72.6" transform="rotate(-90 133.7 72.6)">C1</text>
<text x="133.1" y="80" transform="rotate(-90 133.1 80)">C2</text>
<text x="158.9" y="95.7">GND</text>
<text x="159" y="93.7">IO</text>
<text x="155.6" y="99.7">SWD</text>
<text x="158.9" y="97.9">CLK</text>
<text x="158.9" y="104.1">GND</text>
<text x="158.9" y="106.2">RX</text>
<text x="132.2" y="112.5">overengineered</text>
<text x="155.3" y="110.2">UART</text>
<text x="158.9" y="108.3">TX</text>
<text x="112.3" y="115.9">U3</text>
<text x="117.3" y="115.6">R1</text>
<text x="135.2" y="116.9">Toby</text>
<text x="135.2" y="118.5">&amp;</text>
<text x="137.3" y="118.5">George</text>
<text x="139.4" y="116.9">Godfrey</text>
<text x="143.2" y="118.5">Peppard</text>
</g>
<text font-size="1.3" fill="#626262" x="97.9" y="66.1" transform="rotate(90 97.9 66.1)">JLCJLCJLCJLC</text>
<g font-size="1.1" fill="#000080">
<text x="130.3" y="77.4" transform="rotate(-90 130.3 77.4)">C2</text>
<text x="130.3" y="72.4" transform="rotate(-90 130.3 72.4)">C1</text>
</g>
<g font-size="1.1" fill="#626262">
<text x="100.1" y="82.3" transform="rotate(45 100.1 82.3)">VBUS</text>
<text x="102.8" y="82.5" transform="rotate(45 102.8 82.5)">VSYS</text>
<text x="105.5" y="83.1" transform="rotate(45 105.5 83.1)">GND</text>
<text x="106.6" y="81.5" transform="rotate(45 106.6 81.5)">3V3_EN</text>
<text x="110.7" y="83" transform="rotate(45 110.7 83)">3V3</text>
<text x="110.8" y="80.7" transform="rotate(45 110.8 80.7)">ADC_VREF</text>
<text x="115.1" y="82.6" transform="rotate(45 115.1 82.6)">GP28</text>
<text x="117.9" y="82.6" transform="rotate(45 117.9 82.6)">AGND</text>
<text x="120.5" y="82.6" transform="rotate(45 120.5 82.6)">GP27</text>
<text x="123" y="82.6" transform="rotate(45 123 82.6)">GP26</text>
<text x="125.8" y="82.9" transform="rotate(45 125.8 82.9)">RUN</text>
<text x="128.1" y="82.6" transform="rotate(45 128.1 82.6)">GP22</text>
<text x="130.9" y="83.1" transform="rotate(45 130.9 83.1)">GND</text>
<text x="133.2" y="82.6" transform="rotate(45 133.2 82.6)">GP21</text>
<text x="135.7" y="82.6" transform="rotate(45 135.7 82.6)">GP20</text>
<text x="138.2" y="82.6" transform="rotate(45 138.2 82.6)">GP19</text>
<text x="140.8" y="82.6" transform="rotate(45 140.8 82.6)">GP18</text>
<text x="143.6" y="83.1" transform="rotate(45 143.6 83.1)">GND</text>
<text x="145.9" y="82.6" transform="rotate(45 145.9 82.6)">GP17</text>
<text x="148.4" y="82.6" transform="rotate(45 148.4 82.6)">GP16</text>
<text x="152.7" y="92.7" transform="rotate(-90 152.7 92.7)">SWDIO</text>
<text x="152.7" y="104.2" transform="rotate(-90 152.7 104.2)">SWCLK</text>
<text x="100.4" y="108.7" transform="rotate(45 100.4 108.7)">GP0</text>
<text x="102.9" y="108.8" transform="rotate(45 102.9 108.8)">GP1</text>
<text x="105.5" y="108.7" transform="rotate(45 105.5 108.7)">GND</text>
<text x="108" y="108.8" transform="rotate(45 108 108.8)">GP2</text>
<text x="110.6" y="108.7" transform="rotate(45 110.6 108.7)">GP3</text>
<text x="113.1" y="108.7" transform="rotate(45 113.1 108.7)">GP4</text>
<text x="115.7" y="108.7" transform="rotate(45 115.7 108.7)">GP5</text>
<text x="118.2" y="108.7" transform="rotate(45 118.2 108.7)">GND</text>
<text x="120.7" y="108.7" transform="rotate(45 120.7 108.7)">GP6</text>
<text x="123.2" y="108.6" transform="rotate(45 123.2 108.6)">GP7</text>
<text x="125.8" y="108.7" transform="rotate(45 125.8 108.7)">GP8</text>
<text x="128.4" y="108.7" transform="rotate(45 128.4 108.7)">GP9</text>
<text x="130.9" y="108.7" transform="rotate(45 130.9 108.7)">GND</text>
<text x="133.2" y="108.7" transform="rotate(45 133.2 108.7)">GP10</text>
<text x="135.7" y="108.8" transform="rotate(45 135.7 108.8)">GP11</text>
<text x="138.2" y="108.8" transform="rotate(45 138.2 108.8)">GP12</text>
<text x="140.8" y="108.7" transform="rotate(45 140.8 108.7)">GP13</text>
<text x="143.6" y="108.7" transform="rotate(45 143.6 108.7)">GND</text>
<text x="145.9" y="108.7" transform="rotate(45 145.9 108.7)">GP14</text>
<text x="148.4" y="108.7" transform="rotate(45 148.4 108.7)">GP15</text>
</g>
</svg>
